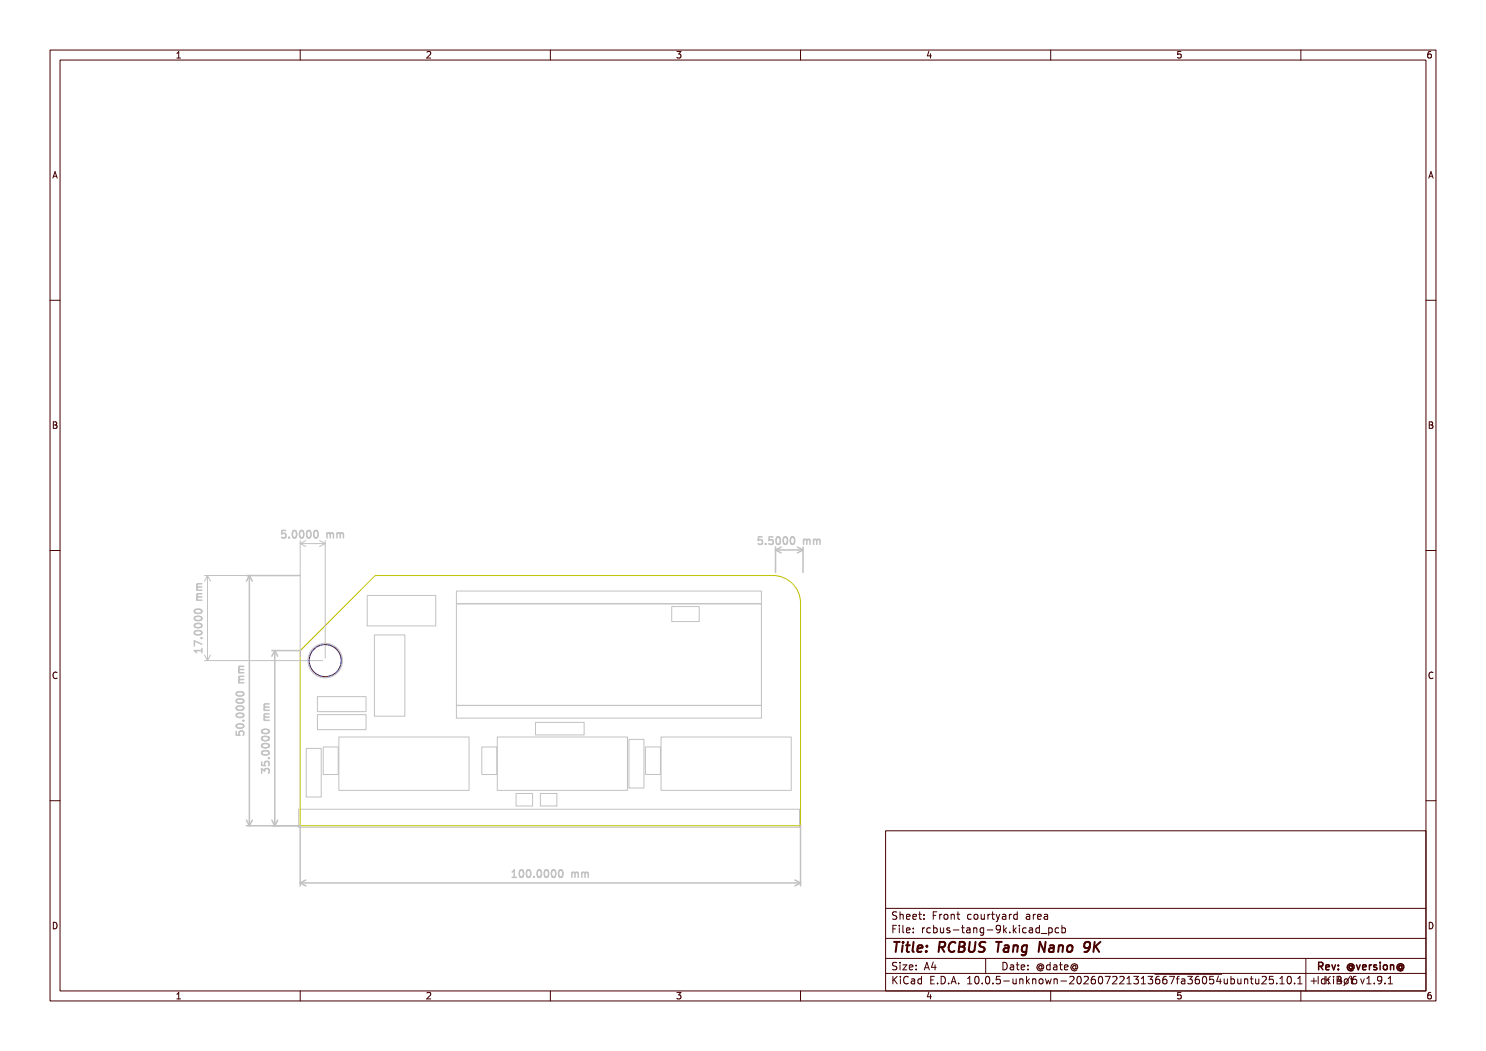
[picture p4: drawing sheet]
<svg xmlns="http://www.w3.org/2000/svg" width="297mm" height="210mm" viewBox="0 0 297 210" stroke-linecap="round" stroke-linejoin="round" font-family="sans-serif">
<g fill="none" stroke="#c2c2c2" stroke-width=".2">
<path d="M40.9 115h18.6M41.5 115v17M41.5 115l.6 1.1M41.5 115l-.6 1.1M60 108v23.4M60 108.6h5M60 108.6l1.1 .6M61.1 108l-1.1 .6M63.9 108l1.1 .6M65 108v23.5M65 108.6l-1.1 .6M73.4 119h13.7v6.1h-13.7z"/>
<path d="M91.2 118.1h61v2.5h-61zM40.9 132h23.6M40.9 130.9l.6 1.1M42.1 130.9l-.6 1.1M63.4 139.2h9.8v3h-9.8zM74.8 126.9h6.1v16.2h-6.1zM91.2 120.6h61v20.3h-61zM134.2 121.2h5.5v3h-5.5zM61.2 149.5h3v9.8h-3zM63.4 142.8h9.8v3h-9.8zM64.6 149.3h3v5.5h-3zM67.7 147.3h26v10.6h-26z"/>
<path d="M91.2 141h61v2.5h-61zM96.3 149.3h3v5.5h-3zM99.4 147.3h26v10.6h-26zM103.2 158.6h3.2v2.5h-3.2zM107 144.3h9.8v2.6h-9.8zM108 158.6h3.3v2.5h-3.3zM125.7 147.7h3v9.8h-3zM129 149.2h3v5.5h-3zM132.1 147.3h26v10.6h-26zM59.7 161.7h100.1v3.6h-100.1z"/>
<circle cx="65" cy="132" r="3.5"/>
</g>
<path d="M60 130l15-15h79.5a5.5 5.5 0 0 1 5.5 5.5v44.5h-100z" fill="none" stroke="#c2c200" stroke-width=".2"/>
<g fill="none" stroke="#c2c2c2" stroke-width=".3">
<path d="M39.3 119.9h1M39.3 117.9h1M39.6 119.3l-.3 .2 .2 .4M39.6 117.3l-.3 .2 .2 .4M39.6 119.3h.7M39.6 117.3h.7M40.3 116.6l-.9 .1-.1 .4 .3 .2M40.3 118.6l-.9 .1-.1 .4 .3 .2M49.3 115h10.7M49.8 115v50M49.8 115l.6 1.1M49.8 115l-.5 1.1"/>
<path d="M57.1 106h-.7l-.1 .7 .2-.1h.5l.1 .3v.5l-.2 .1-.6-.1M57.8 107.4v.1M58.6 106.1l.2-.1a.8 .8 0 0 1 .5 .7 .8 .8 0 0 1-.5 .8l-.2-.1-.2-.5zM60.1 106.1l.1-.1a.8 .8 0 0 1 .5 .7 .8 .8 0 0 1-.5 .8 1 1 0 0 1-.1-1.4zM61.4 106.1l.2-.1a.8 .8 0 0 1 .6 .7 .8 .8 0 0 1-.6 .8l-.2-.1-.1-.5zM62.9 106.1l.2-.1a.8 .8 0 0 1 .5 .7 .8 .8 0 0 1-.5 .8l-.2-.1-.2-.5zM65.4 106.5v1M65.4 106.6l.4-.1 .2 .2M66 106.7l.2-.2 .4 .1v.9M66 106.7v.8M67.4 106.6l.4-.1 .2 .2M67.4 106.5v1"/>
<path d="M68 106.7l.2-.2 .4 .1v.9M68 106.7v.8M152.3 107.3h-.7l-.1 .7 .2-.2 .5 .1 .2 .2-.1 .5-.2 .2-.6-.2M153 108.6v.2M154.5 107.3h-.7l-.1 .7 .2-.2 .5 .1 .1 .2v.5l-.3 .2-.5-.2M155 109.3v5.1M155 109.9h5.5M155 109.9l1.1 .6M155.2 107.4l.3-.1a.8 .8 0 0 1 .5 .7 .8 .8 0 0 1-.5 .8l-.3-.2-.1-.4zM156.1 109.3l-1.1 .6M156.7 107.4l.2-.1a.8 .8 0 0 1 .5 .7 .8 .8 0 0 1-.5 .8l-.2-.2-.2-.4zM158.1 107.4l.2-.1a.8 .8 0 0 1 .5 .7 .8 .8 0 0 1-.5 .8l-.2-.2-.1-.4z"/>
<path d="M159.4 109.3l1.1 .6M160.5 109.3v5.1M160.5 109.9l-1.1 .6M160.6 107.8v1M160.6 107.9l.4-.1 .2 .2M161.2 108l.3-.2h.3l.1 1M161.2 108v.8M162.6 107.9l.4-.1 .3 .2M162.6 107.8v1M163.3 108l.2-.2h.3l.1 1M163.3 108v.8M38.9 121.9a.89 .89 0 0 1 1.4 .3 .85 .85 0 0 1-1.5-.1z"/>
<path d="M38.9 123.4a.89 .89 0 0 1 1.4 .2 .85 .85 0 0 1-1.5-.1zM38.9 124.8a.89 .89 0 0 1 1.4 .3 .85 .85 0 0 1-1.5-.2zM38.9 126.2a.89 .89 0 0 1 1.4 .3 .85 .85 0 0 1-1.5-.1zM40.2 127.5h.1M40.3 130h-1.5l.5 .4M40.3 129.6v.8M40.3 128.7l-1.5-.6v1M47.3 139.9a.89 .89 0 0 1 1.4 .2 .85 .85 0 0 1-1.5-.1zM47.4 138.4a.81 .81 0 0 1 1.3 .3 .85 .85 0 0 1-1.5-.1zM47.7 136.4h1M47.7 134.4h1M47.9 135.8l-.2 .2 .2 .4"/>
<path d="M47.9 133.8l-.2 .2 .2 .4M47.9 135.8h.8M47.9 133.8h.8M48.7 133.1l-.9 .1-.1 .4 .2 .2M48.7 135.1l-.9 .1-.1 .4 .2 .2M54.3 130h5.7M54.9 130v35M54.9 130l.6 1.1M54.9 130l-.6 1.1M47.2 146.1v.8h.7l-.1-.2 .1-.5 .2-.1h.5l.1 .3-.1 .5M47.3 141.3a.89 .89 0 0 1 1.4 .3 .85 .85 0 0 1-1.5-.2zM47.3 142.7a.89 .89 0 0 1 1.4 .3 .85 .85 0 0 1-1.5-.1z"/>
<path d="M47.3 144.9a.89 .89 0 0 1 1.4 .2 .85 .85 0 0 1-1.5-.1zM48.6 144h.1M52.3 152.2v.7l.7 .1-.1-.2v-.5l.3-.2 .5 .1 .1 .2-.1 .6M52.3 154.5v-.9l.6 .5 .1-.5h.7l.1 .3-.1 .6M52.4 147.3a.81 .81 0 0 1 1.4 .3 .85 .85 0 0 1-1.5-.1zM52.4 145.9a.81 .81 0 0 1 1.4 .3 .85 .85 0 0 1-1.5-.1zM52.4 148.7a.81 .81 0 0 1 1.4 .4 .85 .85 0 0 1-1.5-.2zM52.4 150.1a.81 .81 0 0 1 1.4 .4 .85 .85 0 0 1-1.5-.1zM52.8 141.9h1M52.8 143.9h1M53 143.3l-.2 .2 .1 .4M53 141.3l-.2 .2 .1 .4"/>
<path d="M53 143.3h.8M53 141.3h.8M53.7 151.5h.1M53.8 140.6l-.9 .1-.1 .4 .2 .2M53.8 142.6l-.9 .1-.1 .4 .2 .2M49.3 165h10.7v12M49.3 163.9l.5 1.1M50.4 163.9l-.6 1.1M54.3 163.9l.6 1.1M55.5 163.9l-.6 1.1M60 176.4h100M60 176.4l1.1 .6"/>
<path d="M61.1 175.8l-1.1 .6M102.4 175.3h.8M102.4 174.2l.4-.4v1.5M103.9 174l.2-.2a.8 .8 0 0 1 .6 .8 .8 .8 0 0 1-.6 .7l-.2-.1-.1-.5zM105.4 174l.2-.2a.8 .8 0 0 1 .5 .8 .8 .8 0 0 1-.5 .7l-.2-.1-.2-.5zM106.7 175.2v.1M107.5 174l.2-.2a.8 .8 0 0 1 .5 .8 .8 .8 0 0 1-.5 .7l-.2-.1-.1-.5zM108.9 174l.2-.2a.8 .8 0 0 1 .6 .8 .8 .8 0 0 1-.6 .7l-.2-.1-.1-.5zM110.4 174l.2-.2a.8 .8 0 0 1 .5 .8 .8 .8 0 0 1-.5 .7l-.2-.1-.2-.5zM111.8 174l.2-.2a.8 .8 0 0 1 .5 .8 .8 .8 0 0 1-.5 .7l-.2-.1-.2-.5zM114.3 174.3v1M114.3 174.5l.4-.2 .2 .2"/>
<path d="M114.9 174.5l.2-.2 .4 .1 .1 .9M114.9 174.5v.8M116.3 174.5l.4-.2 .2 .2M116.3 174.3v1M116.9 174.5l.2-.2 .4 .1 .1 .9M116.9 174.5v.8M158.9 175.8l1.1 .6M160 165v12M160 176.4l-1.1 .6"/>
</g>
<circle cx="65" cy="132" r="3.2" fill="none" stroke="#000084" stroke-width=".2"/>
<g fill="none" stroke="#480000" stroke-width=".2">
<path d="M10 10h277v190h-277zM12 12h273v186h-273zM35.3 11.6h.8M35.3 10.7l.4-.4v1.3M60 10v2M85.3 10.4l.5-.1 .3 .4-.8 .9h.8M110 10v2M135.3 10.3h.8l-.4 .5 .3 .1v.6l-.2 .1-.5-.1M160 10v2M185.7 10.2l-.4 1h.9M186 10.7v.9M210 10v2"/>
<path d="M236 10.3h-.6l-.1 .6 .2-.1 .5 .1 .1 .1-.1 .5-.2 .1-.5-.1M260 10v2M286 10.3l-.4 .1-.2 .2-.1 .7 .3 .3 .4-.1 .1-.5-.1-.1-.4-.1-.3 .2M10.6 35.6l.4-1.3 .4 1.3M10.7 35.2h.6M285.6 35.6l.4-1.3 .4 1.3M285.7 35.2h.6M10 60h2M285 60h2M10.7 84.3h.4l.2 .2-.2 .4 .2 .1 .1 .3-.2 .3h-.5zM10.7 84.9h.4M285.7 84.3h.4l.2 .2-.2 .4 .2 .1 .1 .3-.2 .3h-.5z"/>
<path d="M285.7 84.9h.4M10 110h2M285 110h2M11.4 134.4a.62 .62 0 0 0-.9 .5 .62 .62 0 0 0 .7 .7l.2-.1M286.4 134.4a.62 .62 0 0 0-.9 .5 .62 .62 0 0 0 .7 .7l.2-.1M10 160h2M285 160h2M177 166h108v32h-108zM10.7 184.3a.66 .66 0 0 1 .7 .6 .66 .66 0 0 1-.7 .7zM35.3 198.7l.4-.4v1.3M35.3 199.6h.8M60 198v2"/>
<path d="M85.3 198.4l.5-.1 .3 .4-.8 .9h.8M110 198v2M135.3 198.3h.8l-.4 .5 .3 .1v.6l-.2 .1-.5-.1M160 198v2M177 194.5h108M177 191.5h108M177 187.5h108M177 181.5h108M178.5 195.1v1.5M178.5 185.6h.5M178.7 195.7l.6 .9M179.2 184.9h-.7v1.5"/>
<path d="M179.2 192.4l-.5-.1-.2 .1v.5l.6 .3 .1 .3-.2 .3-.6-.1M179.2 182.3l-.5-.1-.2 .1v.5l.6 .3 .1 .3-.2 .3-.6-.1M179.3 195.1l-.8 .9M179.7 184.9v.1M179.7 185.4v1M179.9 182.2v1.5M179.9 192.3v.1M179.9 192.8v1M179.9 182.8l.2-.1 .4 .1v.9M180 195.1v.1M180 195.6v1M180.5 192.8h.7l-.7 1h.7"/>
<path d="M180.5 184.9v1.3l.2 .2M181.2 185.9l.7-.2-.1-.2-.4-.1-.2 .2v.7h.6M181.2 183.2l.7-.1-.1-.3-.4-.1-.2 .2v.7h.6M181.5 195.2a.71 .71 0 0 0-1 .5 .71 .71 0 0 0 .7 .9l.3-.1M181.7 193.3l.8-.1-.1-.3-.4-.1-.3 .2 .1 .7h.6M182.2 195.7h.5l.1 .9M182.5 183.2l.7-.1-.1-.3-.4-.1-.2 .2v.7h.6M182.5 186.3v.1M182.5 185.5v.1M182.8 196h-.5l-.2 .2 .2 .4 .5-.1M183.1 193.7v.1M183.1 192.9v.1"/>
<path d="M183.6 182.7h.6M183.8 182.2v1.3l.4 .2M184.2 195.7l-.5-.1-.2 .3 .1 .6h.6M184.2 195.1v1.5M184.4 185.4v1M184.7 183.6v.1M184.7 182.8v.1M184.7 193.8l.5-1.5 .5 1.5M184.8 185.4l-.4 .3M184.9 193.4h.7M185.7 198.2l-.4 1h.9M186 185.5l-.5-.1-.3 .3 .2 .6h.6"/>
<path d="M186 198.7v.9M186 195.8h.5M186.5 192.2l-.3 1.1h.9M186.5 182.9h.5M186.6 185.5l.4-.1 .3 .3-.1 .6h-.6M186.6 184.9v1.5M186.7 195.1h-.7v1.5h.7M186.9 192.8v1M187.2 182.2h-.7v1.5M187.4 196.5v.1M187.8 182.7v1M188 185.4v.9l.4 .1 .2-.1"/>
<path d="M188.1 195.1a.76 .76 0 0 1 .9 .7 .76 .76 0 0 1-.9 .8zM188.2 182.7l-.4 .3M188.6 185.4v1M188.8 182.8l.4-.1 .3 .3v.4l-.3 .3-.4-.1-.1-.2zM189.6 196.5v.1M189.8 185.5l-.3-.1-.3 .2 .1 .2 .5 .2v.3h-.6M190.1 196.6l.5-1.5 .5 1.5M190.1 182.8l.2-.1 .4 .1v.9M190.1 182.7v1M190.2 196.2h.8M190.5 185.8h1.2M191.2 182.7h.6"/>
<path d="M191.5 182.2v1.3l.3 .2M191.6 196.5v.1M192.2 185.4h.5M192.4 184.9v1.3l.3 .2M193.2 185.5h.6l.1 .9M193.4 196.6h.8M193.4 195.5l.4-.4v1.5M193.9 185.7l-.5 .1-.2 .2 .2 .4 .5-.1M194.1 182.8l-.4-.1-.3 .3 .1 .6h.6M194.6 185.5l.2-.1 .4 .1v.9M194.6 185.4v1M194.8 182.8l.4-.1 .3 .3v.4l-.3 .3-.4-.1-.1-.2z"/>
<path d="M195 195.2l.2-.1a.8 .8 0 0 1 .5 .7 .8 .8 0 0 1-.5 .8l-.2-.1-.2-.5zM196.1 182.7l.1 .9 .3 .1 .2-.1M196.3 196.5v.1M196.6 185.4v1.2l-.3 .3-.3-.1M196.6 185.5l-.4-.1-.3 .3 .1 .6h.6M196.7 182.7v1M197 191.5v3M197.1 195.2l.2-.1a.8 .8 0 0 1 .5 .7 .8 .8 0 0 1-.5 .8l-.2-.1-.1-.5zM197.3 185.8h1.2M197.5 182.7v1M197.9 182.7l-.4 .3M198.2 182.7h.5"/>
<path d="M198.4 182.2v1.3l.3 .2M198.5 196.5v.1M199.1 182.7l.4 1M199.5 183.7l-.4 .5M199.8 182.7l-.3 1M199.9 195.1h-.7l-.1 .7 .2-.1h.5l.2 .3-.1 .5-.2 .1-.6-.1M200 185.5l-.3 .3h-.3l-.3-.3 .1-.5 .5-.1 .2 .1a.99 .99 0 0 1-.4 1.4h-.3M200.4 182.8h.6v.9M200.5 192.3a.76 .76 0 0 1 .8 .7 .76 .76 0 0 1-.8 .8zM200.6 196h1.1M200.6 184.9v1.5M200.7 185.8l.5 .6"/>
<path d="M201 183.1h-.5l-.2 .2 .2 .4 .5-.1M201.2 185.4l-.6 .6M201.7 182.7v1M201.8 186.3v.1M202 192.9h.5l.1 .9M202.2 182.7l-.5 .3M202.5 195.6v.9l.4 .1 .2-.1M202.5 184.9v1.5M202.6 193.2h-.5l-.2 .2 .2 .4 .5-.1M202.7 185.8l.4 .6M203.1 192.8h.6M203.1 195.6v1"/>
<path d="M203.1 185.4l-.6 .6M203.3 192.3v1.3l.4 .2M203.3 182.8l-.4-.1-.3 .3 .1 .6h.6M203.3 182.2v1.5M203.7 184.9v.1M203.7 185.4v1M203.8 195.7l.2-.1 .4 .1 .1 .9M203.8 195.6v1M204.1 193.3l.7-.1-.1-.3-.4-.1-.2 .2 .1 .7h.5M205.1 185.5l-.4-.1-.3 .3 .1 .6h.6M205.2 195.1v1.5M205.2 182.8h.5l.1 .9"/>
<path d="M205.3 196l.4 .6M205.5 193.7v.1M205.5 192.9v.1M205.7 195.6l-.5 .6M205.7 185.5h.6l.1 .9M205.8 183.1h-.5l-.2 .2 .2 .4 .5-.1M206.4 195.7l.2-.1 .4 .1v.9M206.4 195.6v1M206.4 185.7l-.5 .1-.2 .2 .2 .4 .5-.1M206.5 182.7v1M207 182.7l-.5 .3M207.4 183.2l.7-.1-.1-.3-.4-.1-.2 .2 .1 .7h.5"/>
<path d="M207.7 185.5l-.4-.1-.3 .3 .2 .6h.5M207.7 184.9v1.5M207.8 195.7l.4-.1 .3 .3v.4l-.3 .3-.4-.1-.1-.2zM208.1 186.5h1.1M208.2 193.1a.36 .36 0 0 0-.5-.1 .36 .36 0 0 0 0 .6 .36 .36 0 0 0 .5-.1M208.2 192.9v.6M208.2 193.5l.2 .1a.63 .63 0 0 0-.2-1 .63 .63 0 0 0-.9 .4 .71 .71 0 0 0 .3 .9 .71 .71 0 0 0 .9-.1M208.7 182.8h.6l.1 .9M209 195.6l.2 1 .3-.7 .3 .7 .3-1M209.4 183.1h-.5l-.2 .2 .2 .4 .5-.1M209.6 185.5l.4-.1 .3 .3-.1 .6h-.6M209.6 185.4v1.5"/>
<path d="M209.9 192.9l-.4-.1-.3 .3 .1 .6h.6M209.9 192.3v1.5M210 198v2M210.6 192.9h.6v.9M210.7 195.7l.2-.1 .3 .1 .1 .9M210.7 195.6v1M211.2 193.2h-.5l-.2 .2 .2 .4 .5-.1M211.6 185.5l-.4-.1-.3 .3 .1 .6h.6M211.7 192.8h.6M212 192.3v1.3l.3 .2M212 196h1.2M212.2 185.5l.5-.1 .3 .3-.2 .6h-.6"/>
<path d="M212.2 184.9v1.5M212.7 193.3l.8-.1-.1-.3-.4-.1-.3 .2 .1 .7h.6M213.8 195.2l.6-.1 .3 .4-1 1.1h1M215 193.1a.36 .36 0 0 0-.5-.1 .36 .36 0 0 0 0 .6 .36 .36 0 0 0 .5-.1M215 193.5l.1 .1a.57 .57 0 0 0 .2-.8 .57 .57 0 0 0-.8-.1 .7 .7 0 0 0-.3 1 .7 .7 0 0 0 1 .1M215 192.9v.6M215.5 195.2l.1-.1a.8 .8 0 0 1 .5 .7 .8 .8 0 0 1-.5 .8 1 1 0 0 1-.1-1.4zM216.7 195.2l.5-.1 .3 .4-.9 1.1h.9M218.8 195.1l-.4 .1a1.01 1.01 0 0 0 0 1.4l.5-.1 .1-.5-.3-.3h-.3l-.3 .3M219.7 195.2l.2-.1a.8 .8 0 0 1 .5 .7 .8 .8 0 0 1-.5 .8l-.2-.1-.2-.5zM220.9 195.1h1l-.7 1.5M222.4 195.2l.6-.1 .2 .4-.9 1.1h.9"/>
<path d="M223.8 195.2l.6-.1 .3 .4-1 1.1h1M225.2 196.6h.9M225.2 195.5l.5-.4v1.5M226.6 195.1h.9l-.5 .6 .5 .1v.7l-.3 .1-.6-.1M228.1 196.6h.9M228.1 195.5l.4-.4v1.5M229.5 195.1h.9l-.5 .6 .4 .1v.7l-.2 .1-.6-.1M230.8 194.7h13.4M231.7 195.1l-.5 .1a1.01 1.01 0 0 0 0 1.4l.5-.1 .1-.5-.3-.3h-.3l-.2 .3M233.1 195.1l-.4 .1a1.01 1.01 0 0 0 0 1.4l.5-.1v-.5l-.2-.3h-.3l-.3 .3M233.7 195.1h1l-.6 1.5M235.1 195.6h.6"/>
<path d="M235.7 195.1l-.4 .2v1.3M236 198.3h-.6l-.1 .6 .2-.1 .5 .1 .1 .1-.1 .5-.2 .1-.5-.1M236.2 195.7h.5l.1 .9M236.8 196h-.5l-.2 .2 .2 .4 .5-.1M237.4 195.1h.9l-.5 .6 .4 .1v.7l-.2 .1-.6-.1M239.6 195.1l-.4 .1a1.01 1.01 0 0 0 0 1.4l.5-.1v-.5l-.2-.3h-.5l-.1 .3M240.5 195.2l.2-.1a.8 .8 0 0 1 .5 .7 .8 .8 0 0 1-.5 .8l-.2-.1-.2-.5zM242.5 195.1h-.7l-.1 .7 .3-.1h.5l.1 .3-.1 .5-.2 .1-.6-.1M243.5 195l-.3 1.1h.9M243.9 195.6v1M244.7 195.6v.9l.4 .1 .2-.1M245.3 195.6v1"/>
<path d="M246 195.7l.5-.1 .2 .3-.1 .6h-.6M246 195.1v1.5M247.4 195.6l.1 .9 .3 .1 .2-.1M248 195.6v1M248.7 195.7l.3-.1 .3 .1 .1 .9M248.7 195.6v1M249.9 195.6h.6M250.1 195.1v1.3l.4 .2M251 195.6v.9l.4 .1 .2-.1M251.6 195.6v1M252.2 195.2l.6-.1 .3 .4-.9 1.1h.9M254.5 195.1h-.8v.7l.2-.1h.5l.1 .3v.5l-.3 .1-.5-.1"/>
<path d="M255.2 196.5v.1M255.8 196.6h.9M255.8 195.5l.4-.4v1.5M257.5 195.2l.1-.1a.8 .8 0 0 1 .5 .7 .8 .8 0 0 1-.5 .8 1 1 0 0 1-.1-1.4zM258.7 196.5v.1M259.4 196.6h.8M259.4 195.5l.4-.4v1.5M260 198v2M261 191.5v6.5M262 196h1.2M262.6 195.4v1.2M263.5 195.1v1.5"/>
<path d="M264.8 195.7l-.4-.1-.3 .3 .1 .6h.6M264.8 195.1v1.5M265 195.1v1.5M265.2 195.7l.7 .9M265.5 196.5v.1M265.5 195.7v.1M265.9 195.1l-.9 .9M266.5 195.1v.1M266.5 195.6v1M267.2 195.1l.8 .1v.3l-.3 .3a.4 .4 0 0 1 .4 .4 .4 .4 0 0 1-.3 .4h-.6zM267.2 195.8h.5M267.7 195l-.4 1.1h.9"/>
<path d="M268 195.6v1M268.8 195.7l.4-.1 .3 .3v.4l-.3 .3-.4-.1-.1-.2zM269.9 195.6h.6M269.9 195l-1.3 2M270.1 195.1v1.3l.4 .2M271 195.1l-.4 .1a1.01 1.01 0 0 0 0 1.4l.5-.1 .1-.5-.3-.3h-.3l-.3 .3M272 195.6l.3 1 .4-1M273.2 196.6h.8M273.2 195.5l.4-.4v1.5M274.7 196.5v.1M276.2 195.7l-.3 .3h-.3l-.3-.3 .2-.5 .4-.1 .2 .1a.99 .99 0 0 1-.4 1.4h-.2M276.8 196.5v.1"/>
<path d="M277.5 196.6h.8M277.5 195.5l.4-.4v1.5M285.7 184.3a.66 .66 0 0 1 .7 .6 .66 .66 0 0 1-.7 .7zM286 198.3l-.4 .1-.2 .2-.1 .8 .3 .2 .4-.1 .1-.5-.1-.1-.4-.1-.3 .2"/>
</g>
<g fill="none" stroke="#480000" stroke-width=".3">
<path d="M263.6 193.1l.7-.1 .1-.2-.1-.4-.2-.1h-.5v1.5M263.9 193.1l.5 .7M265 193.3l.7-.2-.1-.2-.4-.1-.2 .2 .1 .7h.5M266.2 192.8l.4 1 .3-1M267.5 193.6v.2M267.5 192.9v.1M270.3 193.1a.36 .36 0 0 0-.6-.1 .36 .36 0 0 0 0 .6 .36 .36 0 0 0 .6-.1M270.3 192.9v.6M270.3 193.5l.1 .1a.63 .63 0 0 0-.1-1 .63 .63 0 0 0-1 .4 .7 .7 0 0 0 .3 .9 .7 .7 0 0 0 .9-.1M271.1 192.8l.4 1 .3-1M272.3 193.3l.8-.2-.1-.2-.4-.1-.3 .2 .1 .7h.6M273.7 192.8v1"/>
<path d="M274.1 192.8l-.4 .3M275.1 192.9l-.3-.1-.2 .2v.2l.5 .2v.3h-.5M275.8 192.3v.1M275.8 192.8v1M276.6 192.9l.2-.1 .4 .1 .1 .6-.2 .2-.3 .1-.2-.2zM277.9 192.9l.2-.1 .4 .1 .1 .9M277.9 192.8v1M280.2 193.1a.36 .36 0 0 0-.5-.1 .36 .36 0 0 0 0 .6 .36 .36 0 0 0 .5-.1M280.2 193.5l.1 .1a.57 .57 0 0 0 .2-.8 .57 .57 0 0 0-.9-.2 .71 .71 0 0 0-.3 1.1 .71 .71 0 0 0 1.1 .1M280.2 192.9v.6"/>
</g>
<g fill="none" stroke="#480000" stroke-width=".4">
<path d="M178.7 188.2h1.1M179.3 188.2l-.3 2M180.4 188.9l-.1 1.3M180.5 188.2v.2M181.1 188.9h.7M181.5 188.2l-.3 1.7 .1 .2 .4 .1M182.6 188.2l-.2 1.7 .2 .3M183.4 189.5l1-.1-.1-.4h-.7l-.3 .9 .3 .3 .6-.1M185.1 190v.2M185.3 189l-.1 .2M187.7 189.3l1-.1a.52 .52 0 0 0 .2-.5 .52 .52 0 0 0-.3-.5h-.8l-.2 2M188.2 189.3l.5 .9"/>
<path d="M191 188.4a.88 .88 0 0 0-1.1 0 .88 .88 0 0 0-.3 1 .69 .69 0 0 0 .3 .7 .69 .69 0 0 0 .9-.1M191.7 189.2h.7M191.8 188.2l.9 .1a.51 .51 0 0 1 .1 .5 .51 .51 0 0 1-.4 .4l.3 .1a.58 .58 0 0 1-.4 .9h-.7zM193.8 188.2l-.2 1.6 .2 .3a.66 .66 0 0 0 1-.3l.2-1.6M197 188.3a.84 .84 0 0 0-1.1 .1 .45 .45 0 0 0 .2 .8l.5 .2a.51 .51 0 0 1 .2 .5 .51 .51 0 0 1-.5 .3l-.7-.1M199.1 188.2h1.1M199.6 188.2l-.2 2M200.8 189h.8l-.1 1.2M201.6 189.4h-.7a.4 .4 0 0 0-.3 .4 .4 .4 0 0 0 .2 .4l.7-.1M202.6 189.1a.49 .49 0 0 1 .8 .1l-.1 1M202.6 188.9l-.2 1.3M205.3 189a.66 .66 0 0 0-1 .3l-.1 .5 .2 .3h.7"/>
<path d="M205.3 188.9l-.3 1.8a.57 .57 0 0 1-.8 .1M209 188.2l-.3 2-.9-2-.2 2M209.8 189h.8l-.1 1.2M210.6 189.4h-.6a.4 .4 0 0 0-.4 .4 .4 .4 0 0 0 .3 .4l.7-.1M211.6 189.1a.49 .49 0 0 1 .9 .1l-.2 1M211.7 188.9l-.2 1.3M213.4 189.1a.52 .52 0 0 1 .6-.2 .52 .52 0 0 1 .4 .4l-.1 .5a.55 .55 0 0 1-.5 .4 .55 .55 0 0 1-.5-.4zM217.8 189.1a.64 .64 0 0 1-1 .2l-.1-.7a.64 .64 0 0 1 1.1-.2 1.47 1.47 0 0 1-.7 1.8h-.4M218.8 188.2l-.3 2M219 189.1l.7 1.1M219.9 188.2l-1.3 1.2"/>
</g>
<text font-size="2.7" fill="#fff" x="178" y="190.3">Title: RCBUS Tang Nano 9K</text>
<g font-size="2" fill="#fff">
<text x="57.1" y="107.6">5.0000 mm</text>
<text x="152.3" y="108.8">5.5000 mm</text>
<text x="40.4" y="129.5" transform="rotate(-90 40.4 129.5)">17.0000 mm</text>
<text x="48.8" y="146" transform="rotate(-90 48.8 146)">50.0000 mm</text>
<text x="53.9" y="153.5" transform="rotate(-90 53.9 153.5)">35.0000 mm</text>
<text x="103.4" y="175.4">100.0000 mm</text>
<text x="178" y="183.8">Sheet: Front courtyard area</text>
<text x="178" y="186.5">File: rcbus-tang-9k.kicad_pcb</text>
<text x="178" y="193.9">Size: A4</text>
<text x="178" y="196.7">KiCad E.D.A. 10.0.5-unknown-202607221313~{667fa36054}ubuntu25.10.1 + KiBot v1.9.1</text>
<text x="200" y="193.9">Date: @date@</text>
<text x="263" y="196.7">Id: 4/6</text>
<text x="263" y="193.9">Rev: @version@</text>
</g>
<g font-size="1.7" fill="#fff">
<text x="35" y="11.6">1</text>
<text x="85" y="11.6">2</text>
<text x="135" y="11.6">3</text>
<text x="185" y="11.6">4</text>
<text x="235" y="11.6">5</text>
<text x="285" y="11.6">6</text>
<text x="10.5" y="35.6">A</text>
<text x="285.5" y="35.6">A</text>
<text x="10.5" y="85.6">B</text>
<text x="285.5" y="85.6">B</text>
<text x="10.5" y="135.6">C</text>
<text x="285.5" y="135.6">C</text>
<text x="10.5" y="185.6">D</text>
<text x="285.5" y="185.6">D</text>
<text x="35" y="199.7">1</text>
<text x="85" y="199.7">2</text>
<text x="135" y="199.7">3</text>
<text x="185" y="199.7">4</text>
<text x="235" y="199.7">5</text>
<text x="285" y="199.7">6</text>
</g>
</svg>
